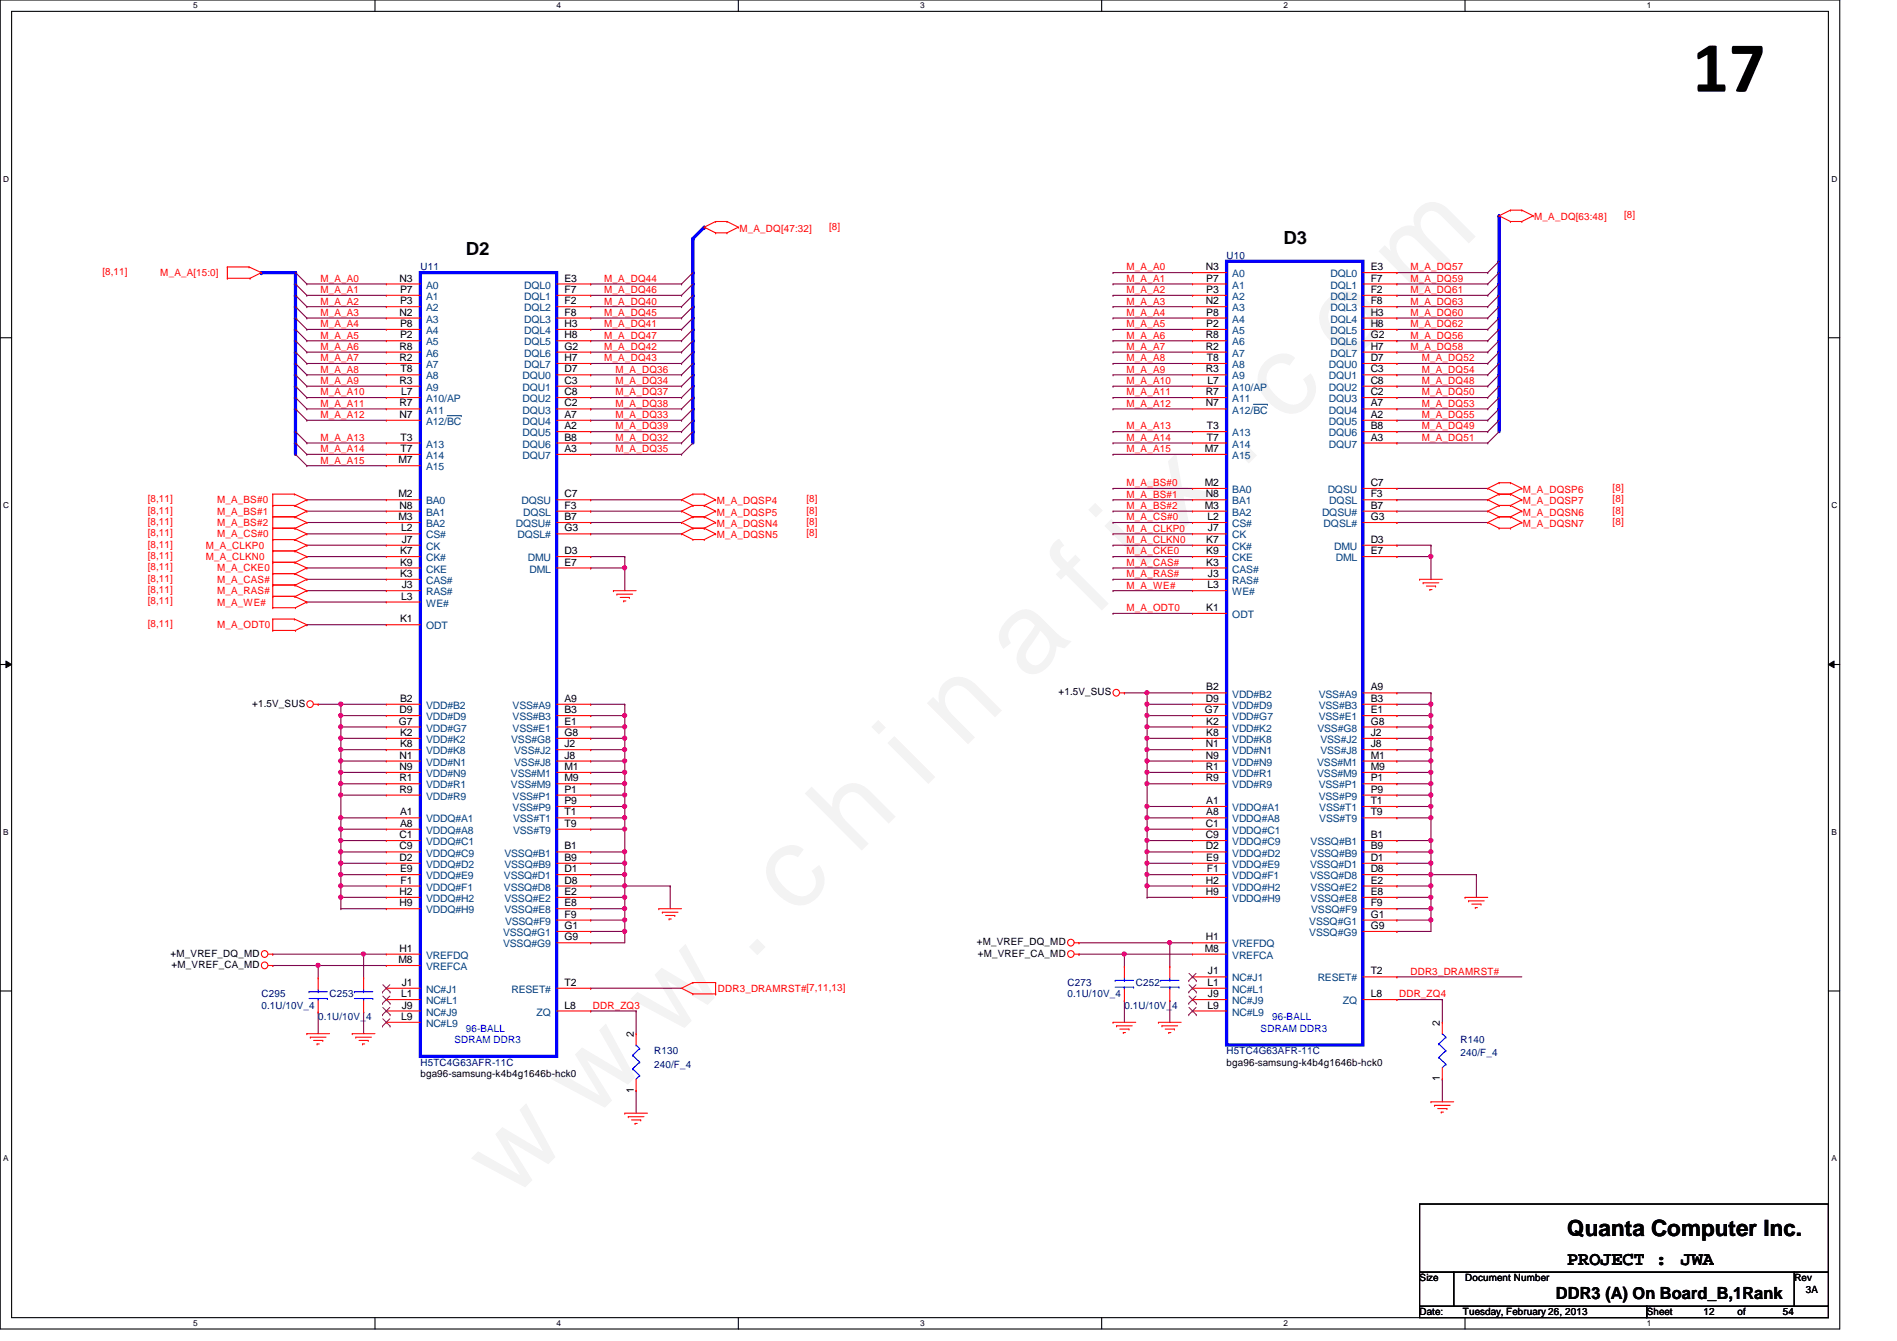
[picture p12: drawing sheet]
<svg xmlns="http://www.w3.org/2000/svg" width="297mm" height="210mm" viewBox="0 0 297 210" stroke-linecap="round" stroke-linejoin="round" font-family="sans-serif">
<path d="M0 0h288.1v208h-288.1zM1.8 1.8h284.5v204.4h-284.5z" fill="none" stroke="#000" stroke-width=".17"/>
<g fill="#fff">
<path d="M30.3 .2h.6v1.4h-.6z"/>
<path d="M30.3 206.4h.6v1.4h-.6z"/>
</g>
<path d="M58.7 0v1.8M58.7 206.2v1.8" fill="none" stroke="#000" stroke-width=".17"/>
<g fill="#fff">
<path d="M87.2 .2h.6v1.4h-.6z"/>
<path d="M87.2 206.4h.6v1.4h-.6z"/>
</g>
<path d="M115.6 0v1.8M115.6 206.2v1.8" fill="none" stroke="#000" stroke-width=".17"/>
<g fill="#fff">
<path d="M144.1 .2h.6v1.4h-.6z"/>
<path d="M144.1 206.4h.6v1.4h-.6z"/>
</g>
<path d="M172.5 0v1.8M172.5 206.2v1.8" fill="none" stroke="#000" stroke-width=".17"/>
<g fill="#fff">
<path d="M201 .2h.6v1.4h-.6z"/>
<path d="M201 206.4h.6v1.4h-.6z"/>
</g>
<path d="M229.4 0v1.8M229.4 206.2v1.8" fill="none" stroke="#000" stroke-width=".17"/>
<g fill="#fff">
<path d="M257.8 .2h.7v1.4h-.7z"/>
<path d="M257.8 206.4h.7v1.4h-.7z"/>
<path d="M.5 27.3h.9v1.4h-.9z"/>
<path d="M286.8 27.3h.9v1.4h-.9z"/>
<path d="M.5 78.4h.9v1.4h-.9z"/>
<path d="M286.8 78.4h.9v1.4h-.9z"/>
</g>
<path d="M0 52.9h1.8M286.3 52.9h1.8" fill="none" stroke="#000" stroke-width=".17"/>
<g fill="#fff">
<path d="M.5 129.5h.8v1.4h-.8z"/>
<path d="M286.8 129.5h.8v1.4h-.8z"/>
</g>
<path d="M0 104h1.8M286.3 104h1.8" fill="none" stroke="#000" stroke-width=".17"/>
<path d="M.9 103.5l.9 .5-.9 .5zM286.3 104l.9-.5v1z" fill="#000"/>
<path d="M.9 103.5l.9 .5-.9 .5zM286.3 104l.9-.5v1z" fill="none" stroke="#000" stroke-width=".16"/>
<g fill="#fff">
<path d="M.5 180.6h.8v1.4h-.8z"/>
<path d="M286.8 180.6h.8v1.4h-.8z"/>
</g>
<path d="M0 155.1h1.8M286.3 155.1h1.8" fill="none" stroke="#000" stroke-width=".17"/>
<path d="M53.4 124.5h.1M53.4 122.7h.1M53.4 129.8h.1M53.4 131.6h.1M53.4 122.7v5.3M53.4 129.8v3.5M56.9 149.4h.1M56.9 149.4h3.6" fill="none" stroke="#800040" stroke-width=".17"/>
<circle cx="53.4" cy="133.3" r=".32" fill="#f0f"/>
<circle cx="53.4" cy="133.3" r=".32" fill="none" stroke="#f0f" stroke-width=".17"/>
<circle cx="53.4" cy="131.5" r=".32" fill="#f0f"/>
<circle cx="53.4" cy="131.5" r=".32" fill="none" stroke="#f0f" stroke-width=".17"/>
<path d="M53.4 135.1h.1M53.4 133.3h.1M53.4 136.9h.1M53.4 138.7h.1M53.4 133.3v7.2M49.8 151.1h.1M49.8 158.4h.1M49.8 151.1v2M49.8 158.4v3.4M49.8 151.1h10.7M56.9 158.4h.1M56.9 158.4v3.4" fill="none" stroke="#800040" stroke-width=".17"/>
<circle cx="49.8" cy="151.1" r=".32" fill="#f0f"/>
<circle cx="49.8" cy="151.1" r=".32" fill="none" stroke="#f0f" stroke-width=".17"/>
<path d="M42.7 149.4h.1M42.7 149.4h14.2M56.9 149.4h.1M56.9 149.4v3.7" fill="none" stroke="#800040" stroke-width=".17"/>
<circle cx="56.9" cy="149.3" r=".32" fill="#f0f"/>
<circle cx="56.9" cy="149.3" r=".32" fill="none" stroke="#f0f" stroke-width=".17"/>
<path d="M53.4 135.1h.1M53.4 135.1h7.1M42.7 151.1h.1M42.7 151.1h7.1" fill="none" stroke="#800040" stroke-width=".17"/>
<circle cx="53.4" cy="135.1" r=".32" fill="#f0f"/>
<circle cx="53.4" cy="135.1" r=".32" fill="none" stroke="#f0f" stroke-width=".17"/>
<path d="M53.4 112h.1M53.4 115.6h.1M53.4 113.8h.1M53.4 117.3h.1M53.4 112v7.1M53.4 140.5h.1M53.4 140.5v1.7" fill="none" stroke="#800040" stroke-width=".17"/>
<circle cx="53.4" cy="119.1" r=".32" fill="#f0f"/>
<circle cx="53.4" cy="119.1" r=".32" fill="none" stroke="#f0f" stroke-width=".17"/>
<circle cx="53.4" cy="117.3" r=".32" fill="#f0f"/>
<circle cx="53.4" cy="117.3" r=".32" fill="none" stroke="#f0f" stroke-width=".17"/>
<path d="M53.4 119.1h.1M53.4 110.2h.1M53.4 110.2v1.8M53.4 119.1v3.6M53.4 120.9h.1M53.4 120.9h7.1" fill="none" stroke="#800040" stroke-width=".17"/>
<circle cx="53.4" cy="120.9" r=".32" fill="#f0f"/>
<circle cx="53.4" cy="120.9" r=".32" fill="none" stroke="#f0f" stroke-width=".17"/>
<path d="M53.4 119.1h.1M53.4 110.2h.1M53.4 119.1h7.1M53.4 110.2h7.1" fill="none" stroke="#800040" stroke-width=".17"/>
<circle cx="53.4" cy="110.2" r=".32" fill="#f0f"/>
<circle cx="53.4" cy="110.2" r=".32" fill="none" stroke="#f0f" stroke-width=".17"/>
<path d="M53.4 128h.1M53.4 128h7.1" fill="none" stroke="#800040" stroke-width=".17"/>
<circle cx="53.4" cy="128" r=".32" fill="#f0f"/>
<circle cx="53.4" cy="128" r=".32" fill="none" stroke="#f0f" stroke-width=".17"/>
<path d="M53.4 112h.1M53.4 112h7.1M53.4 142.2h.1M53.4 142.2h7.1" fill="none" stroke="#800040" stroke-width=".17"/>
<circle cx="53.4" cy="112" r=".32" fill="#f0f"/>
<circle cx="53.4" cy="112" r=".32" fill="none" stroke="#f0f" stroke-width=".17"/>
<path d="M53.4 129.8h.1M53.4 129.8h7.1" fill="none" stroke="#800040" stroke-width=".17"/>
<circle cx="53.4" cy="129.8" r=".32" fill="#f0f"/>
<circle cx="53.4" cy="129.8" r=".32" fill="none" stroke="#f0f" stroke-width=".17"/>
<path d="M53.4 115.6h.1M53.4 115.6h7.1" fill="none" stroke="#800040" stroke-width=".17"/>
<circle cx="53.4" cy="115.5" r=".32" fill="#f0f"/>
<circle cx="53.4" cy="115.5" r=".32" fill="none" stroke="#f0f" stroke-width=".17"/>
<path d="M53.4 113.8h.1M53.4 113.8h7.1" fill="none" stroke="#800040" stroke-width=".17"/>
<circle cx="53.4" cy="113.8" r=".32" fill="#f0f"/>
<circle cx="53.4" cy="113.8" r=".32" fill="none" stroke="#f0f" stroke-width=".17"/>
<path d="M53.4 117.3h.1M53.4 117.3h7.1M53.4 124.5h.1M53.4 124.5h7.1" fill="none" stroke="#800040" stroke-width=".17"/>
<circle cx="53.4" cy="124.4" r=".32" fill="#f0f"/>
<circle cx="53.4" cy="124.4" r=".32" fill="none" stroke="#f0f" stroke-width=".17"/>
<path d="M53.4 140.5h.1M53.4 140.5h7.1" fill="none" stroke="#800040" stroke-width=".17"/>
<circle cx="53.4" cy="140.4" r=".32" fill="#f0f"/>
<circle cx="53.4" cy="140.4" r=".32" fill="none" stroke="#f0f" stroke-width=".17"/>
<path d="M53.4 136.9h.1M53.4 136.9h7.1" fill="none" stroke="#800040" stroke-width=".17"/>
<circle cx="53.4" cy="136.9" r=".32" fill="#f0f"/>
<circle cx="53.4" cy="136.9" r=".32" fill="none" stroke="#f0f" stroke-width=".17"/>
<path d="M53.4 131.6h.1M53.4 122.7h.1M53.4 131.6h7.1M53.4 122.7h7.1" fill="none" stroke="#800040" stroke-width=".17"/>
<circle cx="53.4" cy="122.7" r=".32" fill="#f0f"/>
<circle cx="53.4" cy="122.7" r=".32" fill="none" stroke="#f0f" stroke-width=".17"/>
<path d="M49.8 110.2h.1M49.8 110.2h3.6M53.4 128h.1M53.4 133.3h.1M53.4 138.7h.1M53.4 128v1.8M53.4 133.3h7.1M53.4 138.7h7.1" fill="none" stroke="#800040" stroke-width=".17"/>
<circle cx="53.4" cy="138.7" r=".32" fill="#f0f"/>
<circle cx="53.4" cy="138.7" r=".32" fill="none" stroke="#f0f" stroke-width=".17"/>
<path d="M48 69.3h.1M48 69.3h12.5" fill="none" stroke="#800040" stroke-width=".17"/>
<path d="M46.3 46.2v1.8" fill="none" stroke="#00f" stroke-width=".51"/>
<circle cx="46.3" cy="46.2" r=".25" fill="#00f"/>
<path d="M46.3 49.8v1.8" fill="none" stroke="#00f" stroke-width=".51"/>
<circle cx="46.3" cy="49.8" r=".25" fill="#00f"/>
<path d="M46.3 53.3v1.8" fill="none" stroke="#00f" stroke-width=".51"/>
<circle cx="46.3" cy="53.3" r=".25" fill="#00f"/>
<path d="M46.3 64v3.6" fill="none" stroke="#00f" stroke-width=".51"/>
<circle cx="46.3" cy="64" r=".25" fill="#00f"/>
<g fill="none" stroke="#800040" stroke-width=".17">
<path d="M48 44.4h.1M48 58.7h.1M48 56.9h.1M48 55.1h.1M48 53.3h.1M48 51.6h.1M48 48h.1M48 49.8h.1M48 46.2h.1M48 44.4h12.5M48 58.7h12.5M48 56.9h12.5"/>
<path d="M48 55.1h12.5M48 53.3h12.5M48 51.6h12.5M48 48h12.5M48 49.8h12.5M48 46.2h12.5M48 71.1h.1M48 65.8h.1M48 64h.1M48 62.2h.1M48 60.5h.1M48 71.1h12.5"/>
<path d="M48 65.8h12.5M48 64h12.5M48 62.2h12.5M48 60.5h12.5"/>
</g>
<path d="M40.9 42.7h5.4" fill="none" stroke="#00f" stroke-width=".51"/>
<circle cx="40.9" cy="42.7" r=".25" fill="#00f"/>
<path d="M46.3 69.3v1.8" fill="none" stroke="#00f" stroke-width=".51"/>
<circle cx="46.3" cy="69.3" r=".25" fill="#00f"/>
<g fill="none" stroke="#800040" stroke-width=".17">
<path d="M48 78.2h.1M48 72.9h.1M48 78.2h12.5M48 72.9h12.5M48 83.6h.1M48 87.1h.1M48 85.3h.1M48 88.9h.1M48 97.8h.1M48 81.8h.1M48 80h.1M48 94.2h.1"/>
<path d="M48 92.5h.1M48 90.7h.1M48 83.6h12.5M48 87.1h12.5M48 85.3h12.5M48 88.9h12.5M48 97.8h12.5M48 81.8h12.5M48 80h12.5M48 94.2h12.5M48 92.5h12.5M48 90.7h12.5"/>
<path d="M218.7 152.9h19.6"/>
</g>
<path d="M46.3 67.6v1.7" fill="none" stroke="#00f" stroke-width=".51"/>
<circle cx="46.3" cy="67.6" r=".25" fill="#00f"/>
<path d="M46.3 44.4v1.8" fill="none" stroke="#00f" stroke-width=".51"/>
<circle cx="46.3" cy="44.4" r=".25" fill="#00f"/>
<path d="M46.3 42.7v1.7" fill="none" stroke="#00f" stroke-width=".51"/>
<circle cx="46.3" cy="42.7" r=".25" fill="#00f"/>
<path d="M46.3 48v1.8" fill="none" stroke="#00f" stroke-width=".51"/>
<circle cx="46.3" cy="48" r=".25" fill="#00f"/>
<path d="M46.3 51.6v1.7" fill="none" stroke="#00f" stroke-width=".51"/>
<circle cx="46.3" cy="51.6" r=".25" fill="#00f"/>
<path d="M46.3 55.1v1.8" fill="none" stroke="#00f" stroke-width=".51"/>
<circle cx="46.3" cy="55.1" r=".25" fill="#00f"/>
<path d="M46.3 62.2v1.8" fill="none" stroke="#00f" stroke-width=".51"/>
<circle cx="46.3" cy="62.2" r=".25" fill="#00f"/>
<path d="M46.3 56.9v1.8" fill="none" stroke="#00f" stroke-width=".51"/>
<circle cx="46.3" cy="56.9" r=".25" fill="#00f"/>
<path d="M46.3 60.5v1.7" fill="none" stroke="#00f" stroke-width=".51"/>
<circle cx="46.3" cy="60.5" r=".25" fill="#00f"/>
<path d="M46.3 58.7v1.8" fill="none" stroke="#00f" stroke-width=".51"/>
<circle cx="46.3" cy="58.7" r=".25" fill="#00f"/>
<g fill="none" stroke="#f00" stroke-width=".17">
<path d="M236.5 34.7h1.8M236.5 32.9h1.8M238.3 32.9h.1M238.3 34.7h.1M238.3 32.9l1.8 .9M240.1 33.8h.1M240.1 33.8l-1.8 .9M35.6 41.8h.1M35.6 43.6h.1M35.6 41.8h3.4M35.6 43.6h3.6M35.6 41.8v1.8"/>
<path d="M39 41.8h.1M39 41.8l1.9 .9M39.2 43.6h.1M40.9 42.7h.1M40.9 42.7l-1.7 .9M60.5 48h.1M60.5 49.8h.1M60.5 51.6h.1M60.5 53.3h.1M60.5 55.1h.1M60.5 56.9h.1M60.5 58.7h.1"/>
<path d="M60.5 44.4h.1M60.5 46.2h.1M60.5 48h5.3M60.5 49.8h5.3M60.5 51.6h5.3M60.5 53.3h5.3M60.5 55.1h5.3M60.5 56.9h5.3M60.5 58.7h5.3M60.5 44.4h5.3M60.5 46.2h5.3M42.7 77.3h.1"/>
<path d="M42.7 79.1h.1M42.7 77.3h3.4M42.7 79.1h3.6M42.7 77.3v17.8M46.1 77.3h.1M46.1 79.1h.1M46.1 77.3l1.9 .9M46.1 79.1l1.9 .9M46.3 79.1h.1M48 78.2h.1M48 78.2l-1.7 .9M60.5 78.2h.1"/>
<path d="M60.5 60.5h.1M60.5 62.2h.1M60.5 64h.1M60.5 65.8h.1M60.5 69.3h.1M60.5 71.1h.1M60.5 72.9h.1M60.5 78.2h5.3M60.5 60.5h5.3M60.5 62.2h5.3M60.5 64h5.3M60.5 65.8h5.3"/>
<path d="M60.5 69.3h5.3M60.5 71.1h5.3M60.5 72.9h5.3M236.5 75.6l1.8 .9M238.3 76.5h.1M238.3 78.2h.1M238.3 76.5l-1.8 .8 1.8 .9M238.3 78.2l-1.8 .9 1.8 .9M42.7 80.9h.1M42.7 86.2h.1M42.7 88h.1M42.7 89.8h.1"/>
<path d="M42.7 91.6h.1M42.7 82.7h.1M42.7 84.5h.1M42.7 93.3h.1M42.7 95.1h.1M42.7 96.9h.1M42.7 98.7h.1M42.7 96.9v1.8M42.7 80.9h3.6M42.7 86.2h3.6M42.7 88h3.6M42.7 89.8h3.6"/>
<path d="M42.7 91.6h3.6M42.7 82.7h3.6M42.7 84.5h3.6M42.7 93.3h3.6M42.7 95.1h3.6M42.7 96.9h3.4M42.7 98.7h3.6M46.1 86.2h.1M46.1 88h.1M46.1 89.8h.1M46.1 80.9h.1M46.1 82.7h.1"/>
<path d="M46.1 84.5h.1M46.1 91.6h.1M46.1 93.3h.1M46.1 96.9h.1M46.1 86.2l1.9 .9M46.1 88l1.9 .9M46.1 89.8l1.9 .9M46.1 80.9l1.9 .9M46.1 82.7l1.9 .9M46.1 84.5l1.9 .8M46.1 91.6l1.9 .9M46.1 93.3l1.9 .9"/>
<path d="M46.1 96.9l1.9 .9M46.3 80.9h.1M46.3 88h.1M46.3 89.8h.1M46.3 91.6h.1M46.3 82.7h.1M46.3 84.5h.1M46.3 86.2h.1M46.3 93.3h.1M46.3 95.1h.1M46.3 98.7h.1M48 80h.1"/>
<path d="M48 87.1h.1M48 88.9h.1M48 90.7h.1M48 81.8h.1M48 83.6h.1M48 85.3h.1M48 92.5h.1M48 94.2h.1M48 97.8h.1M48 80l-1.7 .9M48 87.1l-1.7 .9M48 88.9l-1.7 .9"/>
<path d="M48 90.7l-1.7 .9M48 81.8l-1.7 .9M48 83.6l-1.7 .9M48 85.3l-1.7 .9M48 92.5l-1.7 .8M48 94.2l-1.7 .9M48 97.8l-1.7 .9M60.5 94.2h.1M60.5 92.5h.1M60.5 90.7h.1M60.5 83.6h.1M60.5 88.9h.1"/>
<path d="M60.5 85.3h.1M60.5 87.1h.1M60.5 80h.1M60.5 97.8h.1M60.5 81.8h.1M60.5 94.2h5.3M60.5 92.5h5.3M60.5 90.7h5.3M60.5 83.6h5.3M60.5 88.9h5.3M60.5 85.3h5.3M60.5 87.1h5.3"/>
<path d="M60.5 80h5.3M60.5 97.8h5.3M60.5 81.8h5.3M238.3 80h.1M238.3 81.8h.1M238.3 80l-1.8 .9 1.8 .9M238.3 81.8l-1.8 .9M49.1 110.2h.7M49.8 110.2h.1M60.5 110.2h.1M60.5 112h.1M60.5 113.8h.1"/>
<path d="M60.5 115.6h.1M60.5 117.3h.1M60.5 119.1h.1M60.5 110.2h5.3M60.5 112h5.3M60.5 113.8h5.3M60.5 115.6h5.3M60.5 117.3h5.3M60.5 119.1h5.3M60.5 128h.1M60.5 129.8h.1M60.5 131.6h.1"/>
<path d="M60.5 133.3h.1M60.5 136.9h.1M60.5 138.7h.1M60.5 120.9h.1M60.5 122.7h.1M60.5 124.5h.1M60.5 135.1h.1M60.5 128h5.3M60.5 129.8h5.3M60.5 131.6h5.3M60.5 133.3h5.3M60.5 136.9h5.3"/>
<path d="M60.5 138.7h5.3M60.5 120.9h5.3M60.5 122.7h5.3M60.5 124.5h5.3M60.5 135.1h5.3M42 149.4h.7M42 151.1h.7M42.7 149.4h.1M42.7 151.1h.1M49.8 158.4h.1M49.8 153.1h.1M49.8 153.1v1.8"/>
<path d="M49.8 156.6v1.8M56.9 158.4h.1M56.9 153.1h.1M56.9 153.1v1.8M56.9 156.6v1.8M60.5 154.7h.1M60.5 156.5h.1M60.5 158.2h.1M60.5 140.5h.1M60.5 142.2h.1M60.5 151.1h.1M60.5 149.4h.1"/>
<path d="M60.5 149.4h5.3M60.5 151.1h5.3M60.5 154.7h5.3M60.5 156.5h5.3M60.5 158.2h5.3M60.5 140.5h5.3M60.5 142.2h5.3M48 161.8h.1M48 161.8h3.6M48.6 162.3h.1M48.6 162.3h2.5M49.1 162.9h1.4"/>
<path d="M49.7 163.4h.1M49.7 163.4h.3M50.5 162.9h.1M55.2 161.8h.1M55.2 161.8h3.5M55.7 162.3h.1M55.7 162.3h2.5M56.2 162.9h1.5M56.8 163.4h.1M56.8 163.4h.3M57.7 162.9h.1M60.5 160h.1"/>
<path d="M60.5 160h5.3"/>
<circle cx="48.5" cy="110.2" r=".52"/>
<circle cx="41.4" cy="149.3" r=".52"/>
<circle cx="41.4" cy="151.1" r=".52"/>
</g>
<g fill="none" stroke="#800040" stroke-width=".17">
<path d="M46.3 42.7h.1M46.3 44.4h.1M46.3 46.2h.1M46.3 48h.1M46.3 49.8h.1M46.3 51.6h.1M46.3 53.3h.1M46.3 55.1h.1M46.3 56.9h.1M46.3 58.7h.1M46.3 42.7l1.7 1.7M46.3 44.4l1.7 1.8"/>
<path d="M46.3 46.2l1.7 1.8M46.3 48l1.7 1.8M46.3 49.8l1.7 1.8M46.3 51.6l1.7 1.7M46.3 53.3l1.7 1.8M46.3 55.1l1.7 1.8M46.3 56.9l1.7 1.8M46.3 58.7l1.7 1.8M46.3 69.3h.1M46.3 60.5h.1M46.3 62.2h.1M46.3 64h.1"/>
<path d="M46.3 67.6h.1M46.3 71.1h.1M46.3 69.3l1.7 1.8M46.3 60.5l1.7 1.7M46.3 62.2l1.7 1.8M46.3 64l1.7 1.8M46.3 67.6l1.7 1.7M46.3 71.1l1.7 1.8"/>
</g>
<path d="M222.3 188.5h64v10.6h-64zM222.3 199.1h5.3v5.4h-5.3zM227.6 199.1h53.4v5.4h-53.4zM281 199.1h5.3v5.4h-5.3zM222.3 204.5h35.5v1.7h-35.5zM257.8 204.5h28.5v1.7h-28.5z" fill="none" stroke="#000" stroke-width=".17"/>
<g fill="none" stroke="#00f" stroke-width=".17">
<path d="M48.4 155.2h.1M48.4 155.2h2.9M48.4 156.3h2.9M49.8 156.3h.1M49.8 155.2h.1M49.8 154.9v.3M49.8 156.3v.3M51.3 156.3h.1M55.5 155.2h.1M55.5 155.2h2.9M55.5 156.3h2.9M56.9 156.3h.1"/>
<path d="M56.9 155.2h.1M56.9 154.9v.3M56.9 156.3v.3M58.4 156.3h.1"/>
</g>
<path d="M65.8 42.7h21.4v122.7h-21.4zM192.1 40.9h21.3v122.7h-21.3z" fill="none" stroke="#00f" stroke-width=".51"/>
<g fill="none" stroke="#804000" stroke-width=".16">
<path d="M59.9 155.3h.1M59.9 157.1h.1M59.9 158.8h.1M59.9 154.1l1.2 1.2M59.9 155.9l1.2 1.2M59.9 157.7l1.2 1.1M59.9 159.5l1.2 1.1M61 154.1l-1.1 1.2M61 155.9l-1.1 1.2M61 157.7l-1.1 1.1M61 159.5l-1.1 1.1M61.1 155.3h.1"/>
<path d="M61.1 157.1h.1M61.1 158.8h.1M59.9 160.6h.1M61.1 160.6h.1"/>
</g>
<circle cx="53.4" cy="133.3" r=".32" fill="#f0f"/>
<circle cx="53.4" cy="133.3" r=".32" fill="none" stroke="#f0f" stroke-width=".17"/>
<circle cx="53.4" cy="131.5" r=".32" fill="#f0f"/>
<circle cx="53.4" cy="131.5" r=".32" fill="none" stroke="#f0f" stroke-width=".17"/>
<circle cx="49.8" cy="151.1" r=".32" fill="#f0f"/>
<circle cx="49.8" cy="151.1" r=".32" fill="none" stroke="#f0f" stroke-width=".17"/>
<circle cx="56.9" cy="149.3" r=".32" fill="#f0f"/>
<circle cx="56.9" cy="149.3" r=".32" fill="none" stroke="#f0f" stroke-width=".17"/>
<circle cx="53.4" cy="135.1" r=".32" fill="#f0f"/>
<circle cx="53.4" cy="135.1" r=".32" fill="none" stroke="#f0f" stroke-width=".17"/>
<circle cx="53.4" cy="119.1" r=".32" fill="#f0f"/>
<circle cx="53.4" cy="119.1" r=".32" fill="none" stroke="#f0f" stroke-width=".17"/>
<circle cx="53.4" cy="117.3" r=".32" fill="#f0f"/>
<circle cx="53.4" cy="117.3" r=".32" fill="none" stroke="#f0f" stroke-width=".17"/>
<circle cx="53.4" cy="120.9" r=".32" fill="#f0f"/>
<circle cx="53.4" cy="120.9" r=".32" fill="none" stroke="#f0f" stroke-width=".17"/>
<circle cx="53.4" cy="110.2" r=".32" fill="#f0f"/>
<circle cx="53.4" cy="110.2" r=".32" fill="none" stroke="#f0f" stroke-width=".17"/>
<circle cx="53.4" cy="128" r=".32" fill="#f0f"/>
<circle cx="53.4" cy="128" r=".32" fill="none" stroke="#f0f" stroke-width=".17"/>
<circle cx="53.4" cy="112" r=".32" fill="#f0f"/>
<circle cx="53.4" cy="112" r=".32" fill="none" stroke="#f0f" stroke-width=".17"/>
<circle cx="53.4" cy="129.8" r=".32" fill="#f0f"/>
<circle cx="53.4" cy="129.8" r=".32" fill="none" stroke="#f0f" stroke-width=".17"/>
<circle cx="53.4" cy="115.5" r=".32" fill="#f0f"/>
<circle cx="53.4" cy="115.5" r=".32" fill="none" stroke="#f0f" stroke-width=".17"/>
<circle cx="53.4" cy="113.8" r=".32" fill="#f0f"/>
<circle cx="53.4" cy="113.8" r=".32" fill="none" stroke="#f0f" stroke-width=".17"/>
<circle cx="53.4" cy="124.4" r=".32" fill="#f0f"/>
<circle cx="53.4" cy="124.4" r=".32" fill="none" stroke="#f0f" stroke-width=".17"/>
<circle cx="53.4" cy="140.4" r=".32" fill="#f0f"/>
<circle cx="53.4" cy="140.4" r=".32" fill="none" stroke="#f0f" stroke-width=".17"/>
<circle cx="53.4" cy="136.9" r=".32" fill="#f0f"/>
<circle cx="53.4" cy="136.9" r=".32" fill="none" stroke="#f0f" stroke-width=".17"/>
<circle cx="53.4" cy="122.7" r=".32" fill="#f0f"/>
<circle cx="53.4" cy="122.7" r=".32" fill="none" stroke="#f0f" stroke-width=".17"/>
<circle cx="53.4" cy="138.7" r=".32" fill="#f0f"/>
<circle cx="53.4" cy="138.7" r=".32" fill="none" stroke="#f0f" stroke-width=".17"/>
<text font-size="17.6" fill="#f0f" x="80.1" y="188" transform="rotate(-45 80.1 188)">w w w . c h i n a f i x . c o m</text>
<text font-size="11.3" x="265" y="14.4">17</text>
<text font-size="3.5" x="245.4" y="193.5">Quanta Computer Inc.</text>
<g font-size="3">
<text x="245.4" y="198.1">PROJECT :</text>
<text x="263.2" y="198.1">JWA</text>
</g>
<g font-size="2.8">
<text x="72.9" y="40">D2</text>
<text x="201" y="38.2">D3</text>
</g>
<text font-size="2.6" x="243.6" y="203.3">DDR3 (A) On Board_B,1Rank</text>
<g font-size="1.6" fill="#f00">
<text x="129.8" y="35.9">[8]</text>
<text x="240.2" y="34.5">M_A_DQ[63:48]</text>
<text x="254.3" y="34.2">[8]</text>
<text x="115.8" y="36.3">M_A_DQ[47:32]</text>
<text x="16" y="43.1">[8,11]</text>
<text x="25.1" y="43.2">M_A_A[15:0]</text>
<text x="50.2" y="44.1">M_A_A0</text>
<text x="50.2" y="47.7">M_A_A2</text>
<text x="50.2" y="45.9">M_A_A1</text>
<text x="94.6" y="45.9">M_A_DQ46</text>
<text x="94.6" y="47.7">M_A_DQ40</text>
<text x="94.6" y="44.1">M_A_DQ44</text>
<text x="176.4" y="42.3">M_A_A0</text>
<text x="176.4" y="45.9">M_A_A2</text>
<text x="176.4" y="47.7">M_A_A3</text>
<text x="176.4" y="44.1">M_A_A1</text>
<text x="220.8" y="42.3">M_A_DQ57</text>
<text x="220.8" y="45.9">M_A_DQ61</text>
<text x="220.8" y="44.1">M_A_DQ59</text>
<text x="220.8" y="47.7">M_A_DQ63</text>
<text x="50.2" y="53">M_A_A5</text>
<text x="50.2" y="51.2">M_A_A4</text>
<text x="50.2" y="49.4">M_A_A3</text>
<text x="94.6" y="53">M_A_DQ47</text>
<text x="94.6" y="51.2">M_A_DQ41</text>
<text x="94.6" y="49.4">M_A_DQ45</text>
<text x="176.4" y="53">M_A_A6</text>
<text x="176.4" y="51.2">M_A_A5</text>
<text x="176.4" y="49.4">M_A_A4</text>
<text x="220.8" y="53">M_A_DQ56</text>
<text x="220.8" y="49.4">M_A_DQ60</text>
<text x="220.8" y="51.2">M_A_DQ62</text>
<text x="50.2" y="58.3">M_A_A8</text>
<text x="50.2" y="56.6">M_A_A7</text>
<text x="50.2" y="54.8">M_A_A6</text>
<text x="94.6" y="56.6">M_A_DQ43</text>
<text x="94.6" y="54.8">M_A_DQ42</text>
<text x="96.4" y="58.3">M_A_DQ36</text>
<text x="176.4" y="58.3">M_A_A9</text>
<text x="176.4" y="56.6">M_A_A8</text>
<text x="176.4" y="54.8">M_A_A7</text>
<text x="220.8" y="54.8">M_A_DQ58</text>
<text x="222.6" y="58.3">M_A_DQ54</text>
<text x="222.6" y="56.6">M_A_DQ52</text>
<text x="50.2" y="65.4">M_A_A12</text>
<text x="50.2" y="63.7">M_A_A11</text>
<text x="50.2" y="61.9">M_A_A10</text>
<text x="50.2" y="60.1">M_A_A9</text>
<text x="96.4" y="61.9">M_A_DQ37</text>
<text x="96.4" y="60.1">M_A_DQ34</text>
<text x="96.4" y="63.7">M_A_DQ38</text>
<text x="96.4" y="65.4">M_A_DQ33</text>
<text x="176.4" y="63.7">M_A_A12</text>
<text x="176.4" y="61.9">M_A_A11</text>
<text x="176.4" y="60.1">M_A_A10</text>
<text x="222.6" y="65.4">M_A_DQ55</text>
<text x="222.6" y="63.7">M_A_DQ53</text>
<text x="222.6" y="61.9">M_A_DQ50</text>
<text x="222.6" y="60.1">M_A_DQ48</text>
<text x="50.2" y="69">M_A_A13</text>
<text x="50.2" y="70.8">M_A_A14</text>
<text x="96.4" y="69">M_A_DQ32</text>
<text x="96.4" y="67.2">M_A_DQ39</text>
<text x="96.4" y="70.8">M_A_DQ35</text>
<text x="176.4" y="67.2">M_A_A13</text>
<text x="176.4" y="69">M_A_A14</text>
<text x="176.4" y="70.8">M_A_A15</text>
<text x="222.6" y="69">M_A_DQ51</text>
<text x="222.6" y="67.2">M_A_DQ49</text>
<text x="50.2" y="72.6">M_A_A15</text>
<text x="176.4" y="76.1">M_A_BS#0</text>
<text x="176.4" y="77.9">M_A_BS#1</text>
<text x="238.5" y="77.2">M_A_DQSP6</text>
<text x="252.5" y="76.8">[8]</text>
<text x="23.2" y="78.6">[8,11]</text>
<text x="23.2" y="80.4">[8,11]</text>
<text x="23.2" y="82.2">[8,11]</text>
<text x="23.2" y="83.9">[8,11]</text>
<text x="34" y="78.8">M_A_BS#0</text>
<text x="34" y="80.6">M_A_BS#1</text>
<text x="34" y="82.3">M_A_BS#2</text>
<text x="112.2" y="79">M_A_DQSP4</text>
<text x="112.2" y="80.7">M_A_DQSP5</text>
<text x="112.2" y="82.5">M_A_DQSN4</text>
<text x="126.3" y="78.6">[8]</text>
<text x="126.3" y="80.4">[8]</text>
<text x="126.3" y="82.2">[8]</text>
<text x="126.3" y="83.9">[8]</text>
<text x="176.4" y="83.2">M_A_CLKP0</text>
<text x="176.4" y="79.7">M_A_BS#2</text>
<text x="176.4" y="81.4">M_A_CS#0</text>
<text x="238.5" y="79">M_A_DQSP7</text>
<text x="238.5" y="80.7">M_A_DQSN6</text>
<text x="238.5" y="82.5">M_A_DQSN7</text>
<text x="252.5" y="78.6">[8]</text>
<text x="252.5" y="80.4">[8]</text>
<text x="252.5" y="82.2">[8]</text>
<text x="23.2" y="87.5">[8,11]</text>
<text x="23.2" y="85.7">[8,11]</text>
<text x="23.2" y="89.3">[8,11]</text>
<text x="32.2" y="87.7">M_A_CLKN0</text>
<text x="32.2" y="85.9">M_A_CLKP0</text>
<text x="34" y="89.5">M_A_CKE0</text>
<text x="34" y="84.1">M_A_CS#0</text>
<text x="112.2" y="84.3">M_A_DQSN5</text>
<text x="176.4" y="85">M_A_CLKN0</text>
<text x="176.4" y="86.8">M_A_CKE0</text>
<text x="176.4" y="88.6">M_A_CAS#</text>
<text x="23.2" y="91.1">[8,11]</text>
<text x="23.2" y="92.8">[8,11]</text>
<text x="23.2" y="94.6">[8,11]</text>
<text x="34" y="91.2">M_A_CAS#</text>
<text x="34" y="93">M_A_RAS#</text>
<text x="34" y="94.8">M_A_WE#</text>
<text x="176.4" y="95.7">M_A_ODT0</text>
<text x="176.4" y="92.1">M_A_WE#</text>
<text x="176.4" y="90.3">M_A_RAS#</text>
<text x="23.2" y="98.2">[8,11]</text>
<text x="34" y="98.3">M_A_ODT0</text>
<text x="112.4" y="155.2">DDR3_DRAMRST#[7,11,13]</text>
<text x="220.8" y="152.6">DDR3_DRAMRST#</text>
<text x="92.8" y="157.9">DDR_ZQ3</text>
<text x="219.1" y="156.1">DDR_ZQ4</text>
</g>
<g font-size="1.6" fill="#000080">
<text x="192.1" y="40.6">U10</text>
<text x="65.8" y="42.3">U11</text>
<text x="167.2" y="154.3">C273</text>
<text x="177.8" y="154.3">C252</text>
<text x="40.9" y="156.1">C295</text>
<text x="40.9" y="157.9">0.1U/10V_4</text>
<text x="49.8" y="159.7">0.1U/10V_4</text>
<text x="51.6" y="156.1">C253</text>
<text x="167.2" y="156.1">0.1U/10V_4</text>
<text x="176.1" y="157.9">0.1U/10V_4</text>
<text x="65.8" y="166.8">H5TC4G63AFR-11C</text>
<text x="102.4" y="165">R130</text>
<text x="102.4" y="167.1">240/F_4</text>
<text x="192.1" y="165">H5TC4G63AFR-11C</text>
<text x="228.7" y="163.2">R140</text>
<text x="228.7" y="165.4">240/F_4</text>
</g>
<g font-size="1.6">
<text x="62.6" y="44.1">N3</text>
<text x="62.7" y="47.6">P3</text>
<text x="62.7" y="45.8">P7</text>
<text x="88.4" y="44.1">E3</text>
<text x="88.4" y="45.8">F7</text>
<text x="88.4" y="47.6">F2</text>
<text x="188.8" y="47.6">N2</text>
<text x="188.8" y="42.3">N3</text>
<text x="188.9" y="45.8">P3</text>
<text x="188.9" y="44.1">P7</text>
<text x="214.6" y="42.3">E3</text>
<text x="214.6" y="44.1">F7</text>
<text x="214.6" y="45.8">F2</text>
<text x="214.6" y="47.6">F8</text>
<text x="62.6" y="49.4">N2</text>
<text x="62.7" y="51.2">P8</text>
<text x="62.7" y="53">P2</text>
<text x="88.4" y="49.4">F8</text>
<text x="88.4" y="51.2">H3</text>
<text x="88.4" y="53">H8</text>
<text x="188.8" y="53">R8</text>
<text x="188.9" y="49.4">P8</text>
<text x="188.9" y="51.2">P2</text>
<text x="214.6" y="49.4">H3</text>
<text x="214.6" y="51.2">H8</text>
<text x="214.6" y="53">G2</text>
<text x="62.6" y="54.7">R8</text>
<text x="62.6" y="56.5">R2</text>
<text x="62.7" y="58.3">T8</text>
<text x="88.4" y="54.7">G2</text>
<text x="88.4" y="56.5">H7</text>
<text x="88.4" y="58.3">D7</text>
<text x="188.8" y="54.7">R2</text>
<text x="188.8" y="58.3">R3</text>
<text x="189" y="56.5">T8</text>
<text x="214.6" y="54.7">H7</text>
<text x="214.6" y="58.3">C3</text>
<text x="214.6" y="56.5">D7</text>
<text x="62.6" y="60.1">R3</text>
<text x="62.6" y="63.6">R7</text>
<text x="62.6" y="65.4">N7</text>
<text x="62.8" y="61.8">L7</text>
<text x="88.4" y="60.1">C3</text>
<text x="88.4" y="61.8">C8</text>
<text x="88.4" y="63.6">C2</text>
<text x="88.4" y="65.4">A7</text>
<text x="188.8" y="61.8">R7</text>
<text x="188.8" y="63.6">N7</text>
<text x="189.1" y="60.1">L7</text>
<text x="214.6" y="60.1">C8</text>
<text x="214.6" y="61.8">C2</text>
<text x="214.6" y="63.6">A7</text>
<text x="214.6" y="65.4">A2</text>
<text x="62.7" y="69">T3</text>
<text x="62.7" y="70.7">T7</text>
<text x="88.4" y="67.2">A2</text>
<text x="88.4" y="69">B8</text>
<text x="88.4" y="70.7">A3</text>
<text x="188.6" y="70.7">M7</text>
<text x="189" y="67.2">T3</text>
<text x="189" y="69">T7</text>
<text x="214.6" y="67.2">B8</text>
<text x="214.6" y="69">A3</text>
<text x="62.4" y="77.9">M2</text>
<text x="62.4" y="72.5">M7</text>
<text x="88.4" y="77.9">C7</text>
<text x="188.6" y="76.1">M2</text>
<text x="188.8" y="77.9">N8</text>
<text x="214.6" y="77.9">F3</text>
<text x="214.6" y="76.1">C7</text>
<text x="62.4" y="81.4">M3</text>
<text x="62.6" y="79.6">N8</text>
<text x="62.8" y="83.2">L2</text>
<text x="88.4" y="81.4">B7</text>
<text x="88.4" y="79.6">F3</text>
<text x="88.4" y="83.2">G3</text>
<text x="188.6" y="79.6">M3</text>
<text x="189.1" y="81.4">L2</text>
<text x="189.1" y="83.2">J7</text>
<text x="214.6" y="79.6">B7</text>
<text x="214.6" y="81.4">G3</text>
<text x="62.7" y="88.5">K9</text>
<text x="62.7" y="86.7">K7</text>
<text x="62.9" y="85">J7</text>
<text x="88.4" y="86.7">D3</text>
<text x="88.4" y="88.5">E7</text>
<text x="188.9" y="88.5">K3</text>
<text x="188.9" y="86.7">K9</text>
<text x="188.9" y="85">K7</text>
<text x="214.6" y="85">D3</text>
<text x="214.6" y="86.7">E7</text>
<text x="62.7" y="90.3">K3</text>
<text x="62.8" y="93.9">L3</text>
<text x="62.9" y="92.1">J3</text>
<text x="188.9" y="95.6">K1</text>
<text x="189.1" y="92.1">L3</text>
<text x="189.1" y="90.3">J3</text>
<text x="62.7" y="97.4">K1</text>
<text x="39.5" y="110.6">+1.5V_SUS</text>
<text x="62.4" y="113.4">G7</text>
<text x="62.6" y="111.6">D9</text>
<text x="62.7" y="109.9">B2</text>
<text x="88.4" y="109.9">A9</text>
<text x="88.4" y="113.4">E1</text>
<text x="88.4" y="111.6">B3</text>
<text x="165.7" y="108.8">+1.5V_SUS</text>
<text x="188.7" y="111.6">G7</text>
<text x="188.8" y="109.9">D9</text>
<text x="188.9" y="108.1">B2</text>
<text x="188.9" y="113.4">K2</text>
<text x="214.6" y="108.1">A9</text>
<text x="214.6" y="111.6">E1</text>
<text x="214.6" y="109.9">B3</text>
<text x="214.6" y="113.4">G8</text>
<text x="62.6" y="118.7">N1</text>
<text x="62.7" y="115.2">K2</text>
<text x="62.7" y="117">K8</text>
<text x="88.4" y="115.2">G8</text>
<text x="88.4" y="117">J2</text>
<text x="88.4" y="118.7">J8</text>
<text x="188.8" y="117">N1</text>
<text x="188.8" y="118.7">N9</text>
<text x="188.9" y="115.2">K8</text>
<text x="214.6" y="115.2">J2</text>
<text x="214.6" y="117">J8</text>
<text x="214.6" y="118.7">M1</text>
<text x="62.6" y="120.5">N9</text>
<text x="62.6" y="122.3">R1</text>
<text x="62.6" y="124.1">R9</text>
<text x="88.4" y="120.5">M1</text>
<text x="88.4" y="122.3">M9</text>
<text x="88.4" y="124.1">P1</text>
<text x="88.4" y="125.9">P9</text>
<text x="188.8" y="120.5">R1</text>
<text x="188.8" y="122.3">R9</text>
<text x="188.9" y="125.9">A1</text>
<text x="214.6" y="120.5">M9</text>
<text x="214.6" y="122.3">P1</text>
<text x="214.6" y="124.1">P9</text>
<text x="214.6" y="125.9">T1</text>
<text x="62.6" y="131.2">C1</text>
<text x="62.7" y="127.6">A1</text>
<text x="62.7" y="129.4">A8</text>
<text x="88.4" y="127.6">T1</text>
<text x="88.4" y="129.4">T9</text>
<text x="188.8" y="129.4">C1</text>
<text x="188.8" y="131.2">C9</text>
<text x="188.9" y="127.6">A8</text>
<text x="214.6" y="131.2">B1</text>
<text x="214.6" y="127.6">T9</text>
<text x="62.6" y="133">C9</text>
<text x="62.6" y="134.7">D2</text>
<text x="62.7" y="136.5">E9</text>
<text x="88.4" y="136.5">D1</text>
<text x="88.4" y="133">B1</text>
<text x="88.4" y="134.7">B9</text>
<text x="188.8" y="133">D2</text>
<text x="188.9" y="134.7">E9</text>
<text x="189" y="136.5">F1</text>
<text x="214.6" y="134.7">D1</text>
<text x="214.6" y="133">B9</text>
<text x="214.6" y="136.5">D8</text>
<text x="62.6" y="140.1">H2</text>
<text x="62.6" y="141.9">H9</text>
<text x="62.7" y="138.3">F1</text>
<text x="88.4" y="138.3">D8</text>
<text x="88.4" y="140.1">E2</text>
<text x="88.4" y="141.9">E8</text>
<text x="88.4" y="143.6">F9</text>
<text x="188.8" y="138.3">H2</text>
<text x="188.8" y="140.1">H9</text>
<text x="214.6" y="138.3">E2</text>
<text x="214.6" y="140.1">E8</text>
<text x="214.6" y="141.9">F9</text>
<text x="214.6" y="143.6">G1</text>
<text x="26.7" y="149.7">+M_VREF_DQ_MD</text>
<text x="62.6" y="149">H1</text>
<text x="88.4" y="145.4">G1</text>
<text x="88.4" y="147.2">G9</text>
<text x="152.9" y="148">+M_VREF_DQ_MD</text>
<text x="153.1" y="149.7">+M_VREF_CA_MD</text>
<text x="188.6" y="149">M8</text>
<text x="188.8" y="147.2">H1</text>
<text x="214.6" y="145.4">G9</text>
<text x="26.9" y="151.5">+M_VREF_CA_MD</text>
<text x="62.4" y="150.7">M8</text>
<text x="62.9" y="154.3">J1</text>
<text x="88.4" y="154.3">T2</text>
<text x="189.1" y="154.3">L1</text>
<text x="189.1" y="152.5">J1</text>
<text x="214.6" y="152.5">T2</text>
<text x="62.8" y="156.1">L1</text>
<text x="62.8" y="159.6">L9</text>
<text x="62.9" y="157.9">J9</text>
<text x="88.4" y="157.9">L8</text>
<text x="189.1" y="157.9">L9</text>
<text x="189.1" y="156.1">J9</text>
<text x="214.6" y="156.1">L8</text>
<text x="225.5" y="160.6" transform="rotate(-90 225.5 160.6)">2</text>
<text x="99.2" y="162.3" transform="rotate(-90 99.2 162.3)">2</text>
<text x="192.1" y="166.8">bga96-samsung-k4b4g1646b-hck0</text>
<text x="65.8" y="168.6">bga96-samsung-k4b4g1646b-hck0</text>
<text x="99.2" y="171" transform="rotate(-90 99.2 171)">1</text>
<text x="225.5" y="169.2" transform="rotate(-90 225.5 169.2)">1</text>
<text x="222.3" y="200.6">Size</text>
<text x="229.4" y="200.6">Document Number</text>
<text x="281" y="200.6">Rev</text>
<text x="282.7" y="202.4">3A</text>
<text x="222.3" y="205.9">Date:</text>
<text x="229.1" y="205.9">Tuesday, February 26, 2013</text>
<text x="257.8" y="205.9">Sheet</text>
<text x="266.7" y="205.9">12</text>
<text x="272.1" y="205.9">of</text>
<text x="279.2" y="205.9">54</text>
</g>
<g font-size="1.6" fill="#004080">
<text x="66.7" y="45.2">A0</text>
<text x="66.7" y="46.9">A1</text>
<text x="82.1" y="45.2">DQL0</text>
<text x="82.1" y="46.9">DQL1</text>
<text x="193" y="46.9">A2</text>
<text x="193" y="43.4">A0</text>
<text x="193" y="45.2">A1</text>
<text x="208.3" y="43.4">DQL0</text>
<text x="208.3" y="45.2">DQL1</text>
<text x="208.3" y="46.9">DQL2</text>
<text x="66.7" y="48.7">A2</text>
<text x="66.7" y="50.5">A3</text>
<text x="66.7" y="52.3">A4</text>
<text x="82.1" y="48.7">DQL2</text>
<text x="82.1" y="50.5">DQL3</text>
<text x="82.1" y="52.3">DQL4</text>
<text x="193" y="48.7">A3</text>
<text x="193" y="50.5">A4</text>
<text x="193" y="52.3">A5</text>
<text x="208.3" y="48.7">DQL3</text>
<text x="208.3" y="50.5">DQL4</text>
<text x="208.3" y="52.3">DQL5</text>
<text x="66.7" y="54.1">A5</text>
<text x="66.7" y="55.8">A6</text>
<text x="66.7" y="57.6">A7</text>
<text x="66.7" y="59.4">A8</text>
<text x="81.8" y="59.4">DQU0</text>
<text x="82.1" y="54.1">DQL5</text>
<text x="82.1" y="55.8">DQL6</text>
<text x="82.1" y="57.6">DQL7</text>
<text x="193" y="54.1">A6</text>
<text x="193" y="55.8">A7</text>
<text x="193" y="57.6">A8</text>
<text x="193" y="59.4">A9</text>
<text x="208.1" y="59.4">DQU1</text>
<text x="208.1" y="57.6">DQU0</text>
<text x="208.3" y="54.1">DQL6</text>
<text x="208.3" y="55.8">DQL7</text>
<text x="66.7" y="61.2">A9</text>
<text x="66.7" y="62.9">A10/AP</text>
<text x="66.7" y="64.7">A11</text>
<text x="81.8" y="61.2">DQU1</text>
<text x="81.8" y="62.9">DQU2</text>
<text x="81.8" y="64.7">DQU3</text>
<text x="193" y="61.2">A10/AP</text>
<text x="193" y="62.9">A11</text>
<text x="193" y="64.7">A12/BC</text>
<text x="208.1" y="61.2">DQU2</text>
<text x="208.1" y="62.9">DQU3</text>
<text x="208.1" y="64.7">DQU4</text>
<text x="66.7" y="66.5">A12/BC</text>
<text x="66.7" y="70.1">A13</text>
<text x="66.7" y="71.8">A14</text>
<text x="81.8" y="66.5">DQU4</text>
<text x="81.8" y="68.3">DQU5</text>
<text x="81.8" y="70.1">DQU6</text>
<text x="81.8" y="71.8">DQU7</text>
<text x="193" y="68.3">A13</text>
<text x="193" y="70.1">A14</text>
<text x="193" y="71.8">A15</text>
<text x="208.1" y="66.5">DQU5</text>
<text x="208.1" y="68.3">DQU6</text>
<text x="208.1" y="70.1">DQU7</text>
<text x="66.7" y="73.6">A15</text>
<text x="193" y="77.2">BA0</text>
<text x="207.9" y="77.2">DQSU</text>
<text x="66.7" y="79">BA0</text>
<text x="66.7" y="80.7">BA1</text>
<text x="66.7" y="82.5">BA2</text>
<text x="80.8" y="82.5">DQSU#</text>
<text x="81.7" y="79">DQSU</text>
<text x="81.9" y="80.7">DQSL</text>
<text x="193" y="82.5">CS#</text>
<text x="193" y="79">BA1</text>
<text x="193" y="80.7">BA2</text>
<text x="207" y="80.7">DQSU#</text>
<text x="207.3" y="82.5">DQSL#</text>
<text x="208.1" y="79">DQSL</text>
<text x="66.7" y="84.3">CS#</text>
<text x="66.7" y="89.6">CKE</text>
<text x="66.7" y="86.1">CK</text>
<text x="66.7" y="87.8">CK#</text>
<text x="81" y="84.3">DQSL#</text>
<text x="82.7" y="87.8">DMU</text>
<text x="82.9" y="89.6">DML</text>
<text x="193" y="89.6">CAS#</text>
<text x="193" y="87.8">CKE</text>
<text x="193" y="84.3">CK</text>
<text x="193" y="86.1">CK#</text>
<text x="208.9" y="86.1">DMU</text>
<text x="209.2" y="87.8">DML</text>
<text x="66.7" y="95">WE#</text>
<text x="66.7" y="93.2">RAS#</text>
<text x="66.7" y="91.4">CAS#</text>
<text x="193" y="93.2">WE#</text>
<text x="193" y="91.4">RAS#</text>
<text x="66.7" y="98.5">ODT</text>
<text x="193" y="96.7">ODT</text>
<text x="66.7" y="111">VDD#B2</text>
<text x="66.7" y="112.7">VDD#D9</text>
<text x="80.3" y="111">VSS#A9</text>
<text x="80.3" y="112.7">VSS#B3</text>
<text x="193" y="109.2">VDD#B2</text>
<text x="193" y="111">VDD#D9</text>
<text x="193" y="112.7">VDD#G7</text>
<text x="206.5" y="109.2">VSS#A9</text>
<text x="206.5" y="112.7">VSS#E1</text>
<text x="206.5" y="111">VSS#B3</text>
<text x="66.7" y="114.5">VDD#G7</text>
<text x="66.7" y="116.3">VDD#K2</text>
<text x="66.7" y="118.1">VDD#K8</text>
<text x="66.7" y="119.8">VDD#N1</text>
<text x="80" y="116.3">VSS#G8</text>
<text x="80.3" y="114.5">VSS#E1</text>
<text x="80.5" y="118.1">VSS#J2</text>
<text x="80.5" y="119.8">VSS#J8</text>
<text x="193" y="114.5">VDD#K2</text>
<text x="193" y="116.3">VDD#K8</text>
<text x="193" y="118.1">VDD#N1</text>
<text x="193" y="119.8">VDD#N9</text>
<text x="206.2" y="119.8">VSS#M1</text>
<text x="206.3" y="114.5">VSS#G8</text>
<text x="206.8" y="116.3">VSS#J2</text>
<text x="206.8" y="118.1">VSS#J8</text>
<text x="66.7" y="121.6">VDD#N9</text>
<text x="66.7" y="123.4">VDD#R1</text>
<text x="66.7" y="125.2">VDD#R9</text>
<text x="80" y="121.6">VSS#M1</text>
<text x="80" y="123.4">VSS#M9</text>
<text x="80.3" y="125.2">VSS#P1</text>
<text x="193" y="121.6">VDD#R1</text>
<text x="193" y="123.4">VDD#R9</text>
<text x="206.2" y="121.6">VSS#M9</text>
<text x="206.5" y="123.4">VSS#P1</text>
<text x="206.5" y="125.2">VSS#P9</text>
<text x="66.7" y="128.7">VDDQ#A1</text>
<text x="66.7" y="130.5">VDDQ#A8</text>
<text x="80.3" y="127">VSS#P9</text>
<text x="80.3" y="128.7">VSS#T1</text>
<text x="80.3" y="130.5">VSS#T9</text>
<text x="193" y="127">VDDQ#A1</text>
<text x="193" y="128.7">VDDQ#A8</text>
<text x="193" y="130.5">VDDQ#C1</text>
<text x="206.6" y="127">VSS#T1</text>
<text x="206.6" y="128.7">VSS#T9</text>
<text x="66.7" y="132.3">VDDQ#C1</text>
<text x="66.7" y="134.1">VDDQ#C9</text>
<text x="66.7" y="137.6">VDDQ#E9</text>
<text x="66.7" y="135.8">VDDQ#D2</text>
<text x="78.9" y="137.6">VSSQ#D1</text>
<text x="79" y="134.1">VSSQ#B1</text>
<text x="79" y="135.8">VSSQ#B9</text>
<text x="193" y="132.3">VDDQ#C9</text>
<text x="193" y="135.8">VDDQ#E9</text>
<text x="193" y="137.6">VDDQ#F1</text>
<text x="193" y="134.1">VDDQ#D2</text>
<text x="205.1" y="135.8">VSSQ#D1</text>
<text x="205.1" y="137.6">VSSQ#D8</text>
<text x="205.2" y="132.3">VSSQ#B1</text>
<text x="205.2" y="134.1">VSSQ#B9</text>
<text x="66.7" y="139.4">VDDQ#F1</text>
<text x="66.7" y="141.2">VDDQ#H2</text>
<text x="66.7" y="143">VDDQ#H9</text>
<text x="78.9" y="139.4">VSSQ#D8</text>
<text x="79" y="141.2">VSSQ#E2</text>
<text x="79" y="143">VSSQ#E8</text>
<text x="193" y="139.4">VDDQ#H2</text>
<text x="193" y="141.2">VDDQ#H9</text>
<text x="205.2" y="139.4">VSSQ#E2</text>
<text x="205.2" y="141.2">VSSQ#E8</text>
<text x="205.3" y="143">VSSQ#F9</text>
<text x="78.8" y="146.5">VSSQ#G1</text>
<text x="78.8" y="148.3">VSSQ#G9</text>
<text x="79.1" y="144.7">VSSQ#F9</text>
<text x="193" y="148.3">VREFDQ</text>
<text x="205" y="144.7">VSSQ#G1</text>
<text x="205" y="146.5">VSSQ#G9</text>
<text x="66.7" y="155.4">NC#J1</text>
<text x="66.7" y="151.8">VREFCA</text>
<text x="66.7" y="150.1">VREFDQ</text>
<text x="80.1" y="155.4">RESET#</text>
<text x="193" y="153.6">NC#J1</text>
<text x="193" y="155.4">NC#L1</text>
<text x="193" y="150.1">VREFCA</text>
<text x="206.3" y="153.6">RESET#</text>
<text x="66.7" y="157.2">NC#L1</text>
<text x="66.7" y="159">NC#J9</text>
<text x="66.7" y="160.7">NC#L9</text>
<text x="84" y="159">ZQ</text>
<text x="193" y="157.2">NC#J9</text>
<text x="193" y="159">NC#L9</text>
<text x="210.3" y="157.2">ZQ</text>
</g>
<g font-size="1.6" fill="#00f">
<text x="72.9" y="161.5">96-BALL</text>
<text x="197.4" y="161.5">SDRAM DDR3</text>
<text x="199.2" y="159.7">96-BALL</text>
<text x="71.2" y="163.2">SDRAM DDR3</text>
</g>
<g font-size="1.3">
<text x="30.3" y="1.3">5</text>
<text x="87.2" y="1.3">4</text>
<text x="144.1" y="1.3">3</text>
<text x="201" y="1.3">2</text>
<text x="257.8" y="1.3">1</text>
<text x=".5" y="28.4">D</text>
<text x="286.8" y="28.4">D</text>
<text x=".5" y="79.5">C</text>
<text x="286.8" y="79.5">C</text>
<text x=".5" y="130.7">B</text>
<text x="286.8" y="130.7">B</text>
<text x=".5" y="181.8">A</text>
<text x="286.8" y="181.8">A</text>
<text x="30.3" y="207.6">5</text>
<text x="87.2" y="207.6">4</text>
<text x="144.1" y="207.6">3</text>
<text x="201" y="207.6">2</text>
<text x="257.8" y="207.6">1</text>
</g>
</svg>
